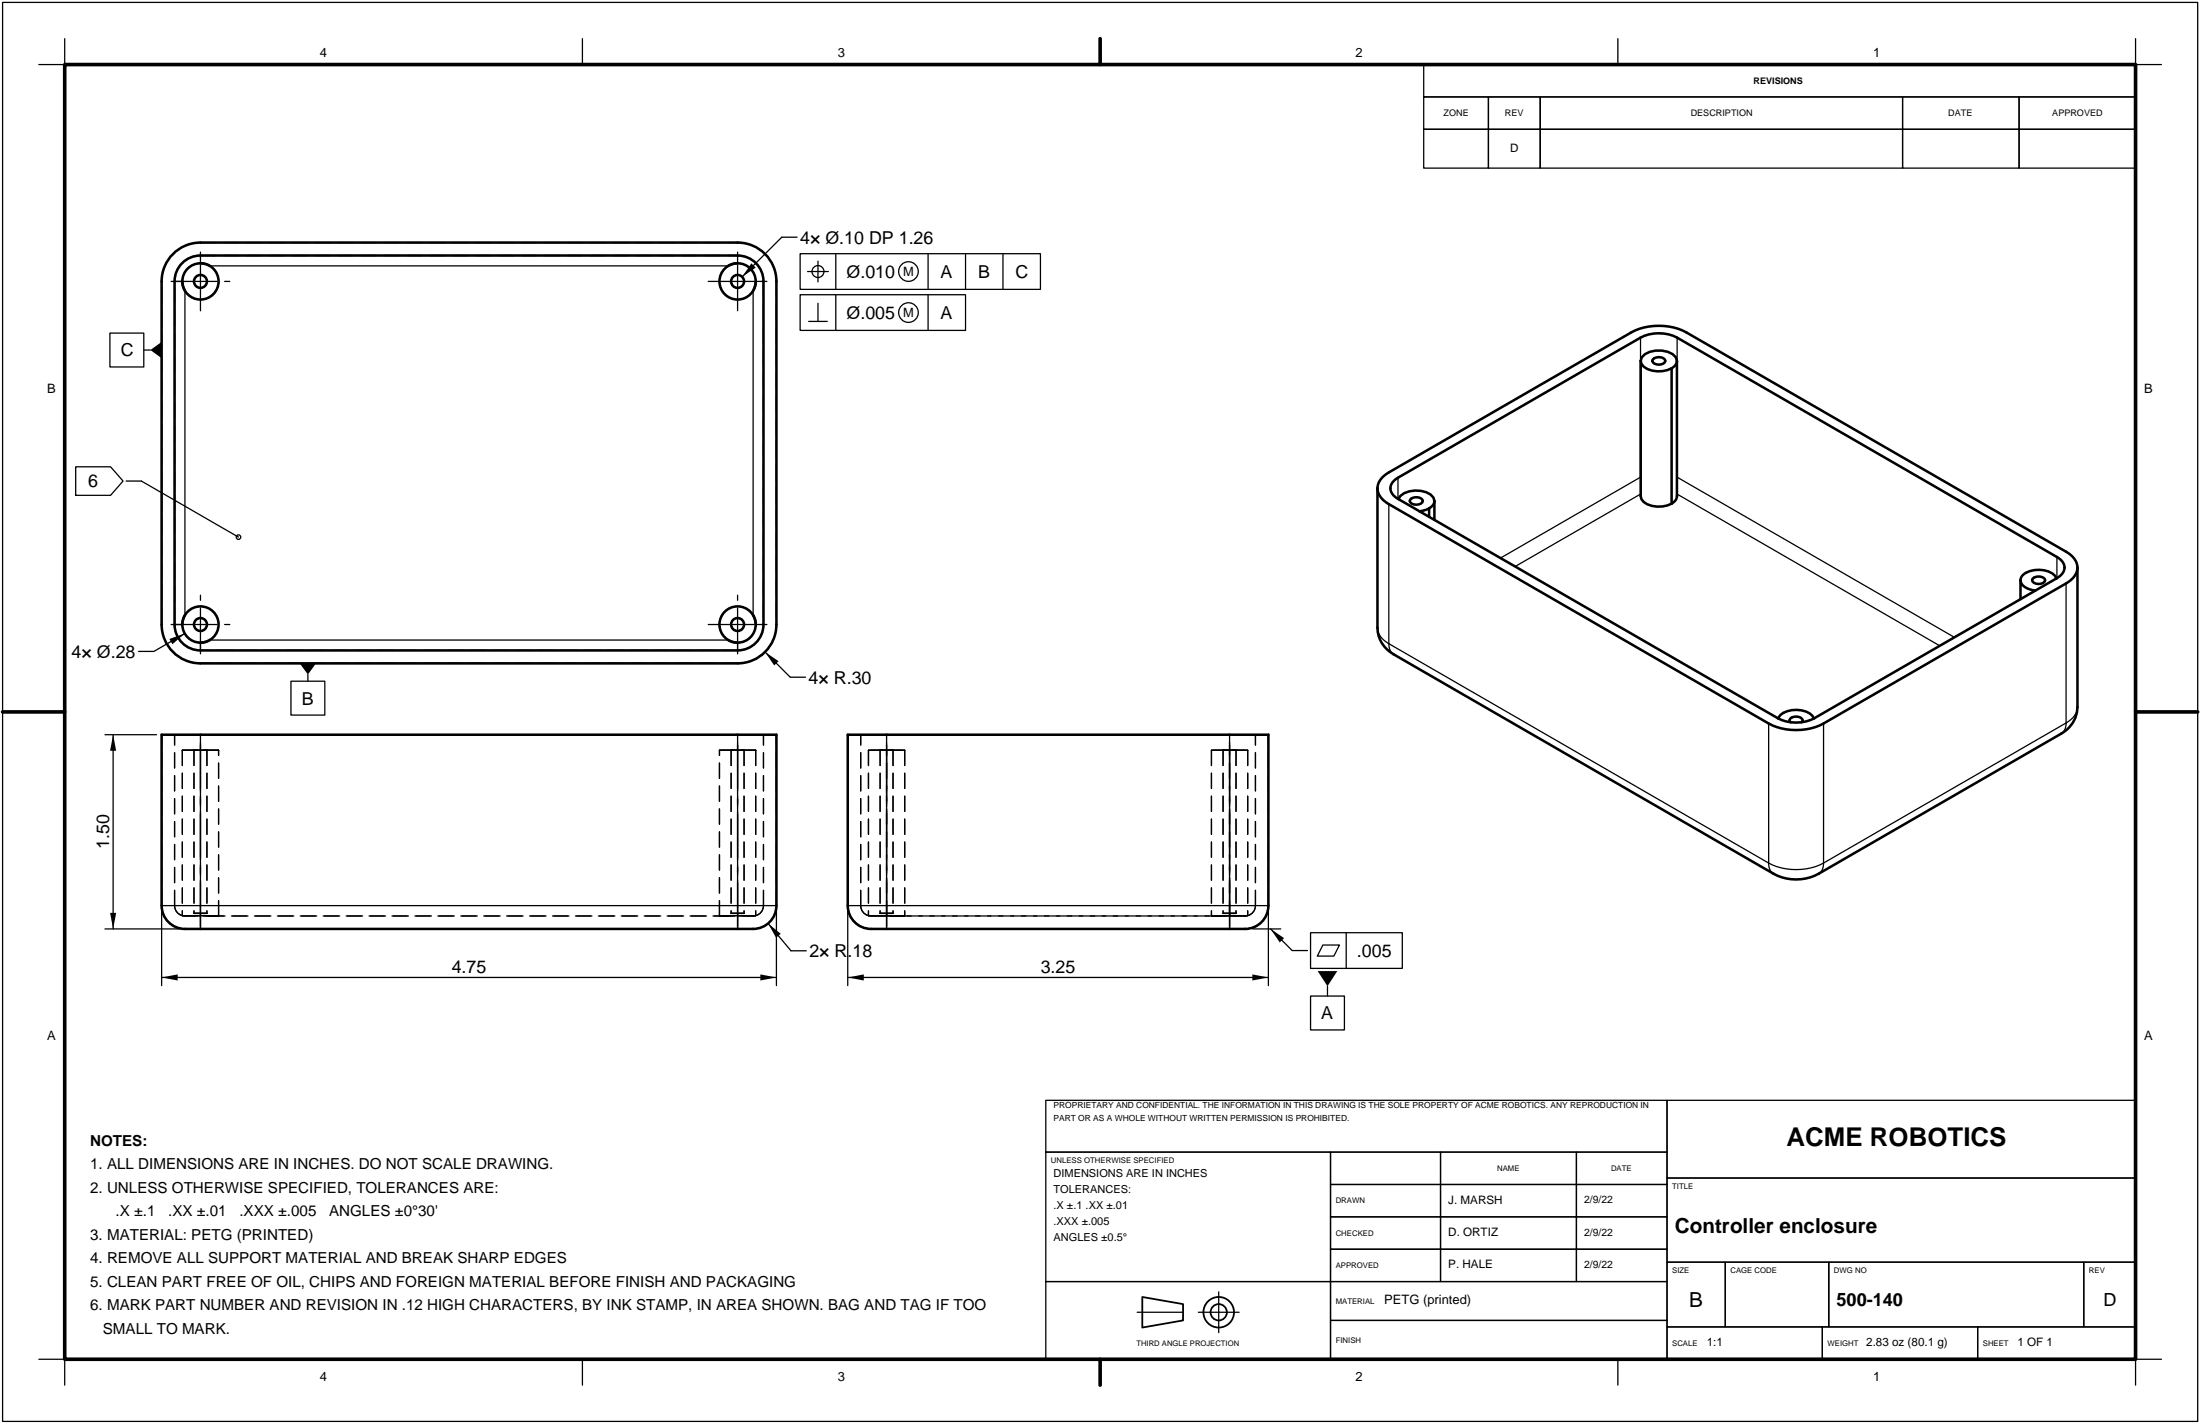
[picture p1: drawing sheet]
<svg xmlns="http://www.w3.org/2000/svg" width="432mm" height="279mm" viewBox="0 0 432 279" stroke-linecap="round" stroke-linejoin="round" font-family="sans-serif">
<g fill="none" stroke="#000" stroke-width=".25" stroke-dasharray="3 1.5">
<path d="M36.3 57a3.6 3.6 0 0 0 4 1.6 3.6 3.6 0 0 0 2.6-3.4M39.3 47.6a7.6 7.6 0 0 0-7.6 7.6M39.3 47.6h105.5M39.3 50.1h105.5M39.3 51.7a3.6 3.6 0 0 0-3.5 3.5M39.3 50.1a5.1 5.1 0 0 0-5 5.1M42.9 55.2a3.6 3.6 0 0 0-1.7-3M141.2 55.2a3.6 3.6 0 0 0 2.6 3.4 3.6 3.6 0 0 0 4-1.6M142.9 52.2a3.6 3.6 0 0 0-1.7 3M148.3 55.2a3.6 3.6 0 0 0-3.5-3.5M149.8 55.2v67.3M149.8 55.2a5.1 5.1 0 0 0-5-5.1"/>
<path d="M152.4 55.2v67.3M152.4 55.2a7.6 7.6 0 0 0-7.6-7.6M31.7 122.5v-67.3M31.7 122.5a7.6 7.6 0 0 0 7.6 7.7M34.3 122.5v-67.3M34.3 122.5a5.1 5.1 0 0 0 5 5.1M35.8 122.5a3.6 3.6 0 0 0 3.5 3.6M41.2 125.6a3.6 3.6 0 0 0 1.7-3.1M42.9 122.5a3.6 3.6 0 0 0-2.6-3.4 3.6 3.6 0 0 0-4 1.6M141.2 122.5a3.6 3.6 0 0 0 1.7 3.1M144.8 130.2h-105.5M144.8 127.6h-105.5"/>
<path d="M144.8 130.2a7.6 7.6 0 0 0 7.6-7.7M144.8 126.1a3.6 3.6 0 0 0 3.5-3.6M144.8 127.6a5.1 5.1 0 0 0 5-5.1M147.8 120.7a3.6 3.6 0 0 0-4-1.6 3.6 3.6 0 0 0-2.6 3.4M31.7 144.2h7.6M34.3 144.2h5M35.8 147.2h7.1M35.8 147.2v32.5M38.1 147.2h2.5M38.1 147.2v32M39.3 144.2h105.5M40.6 147.2h-2.5"/>
<path d="M40.6 147.2v32M42.9 147.2h-7.1M141.2 147.2h7.1M143.5 147.2h2.5M143.5 147.2v32M146 147.2h-2.5M146 147.2v32M148.3 147.2h-7.1M148.3 147.2v32.5M149.8 144.2h-5M152.4 144.2h-7.6M170.5 147.2h3.5"/>
<path d="M170.5 147.2h7.1M170.5 147.2v32.5M172.7 147.2h1.3M172.7 147.2v32M174 144.2h67.3M174 144.2h-7.6M174 144.2h-5.1M174 147.2h3.6M174 147.2h-3.5M174 147.2h1.3M175.3 147.2h-2.6M175.3 147.2v32"/>
<path d="M177.6 147.2h-7.1M177.6 147.2h-3.6M177.6 147.2v32.5M237.8 147.2h3.5M237.8 147.2h7.1M237.8 147.2v32.5M240.1 147.2h1.2M240.1 147.2v32M241.3 144.2h7.7M241.3 144.2h5.1M241.3 147.2h3.6M241.3 147.2h-3.5"/>
<path d="M241.3 147.2h1.3M242.6 147.2h-2.5M242.6 147.2v32M244.9 147.2h-7.1M244.9 147.2h-3.6M244.9 147.2v32.5M31.7 177.7v-33.5M31.7 177.7a4.6 4.6 0 0 0 4.6 4.6M34.3 177.7v-33.5M34.3 177.7a2.03 2.03 0 0 0 1.5 2M35.8 179.7h3.5M35.8 179.7h.5"/>
<path d="M36.3 179.7h-.5M36.3 179.7h6.6M38.1 179.2h2.5M39.3 179.7h-3.5M39.3 179.7h1.9M40.6 179.2h-2.5M41.2 179.7h-1.9M41.2 179.7h101.7M41.2 179.7h1.7M42.9 179.7h-6.6M42.9 179.7h-1.7M42.9 179.7v-32.5"/>
<path d="M141.2 179.7h1.7M141.2 179.7v-32.5M141.2 179.7h6.6M142.9 179.7h-101.7M142.9 179.7h1.9M142.9 179.7h-1.7M143.5 179.2h2.5M144.8 179.7h3.5M144.8 179.7h-1.9M146 179.2h-2.5M147.8 179.7h.5M147.8 179.7h-6.6"/>
<path d="M148.3 179.7h-3.5M148.3 179.7a2.03 2.03 0 0 0 1.5-2M148.3 179.7h-.5M149.8 177.7v-33.5M152.4 177.7v-33.5M166.4 177.7v-33.5M166.4 177.7a4.6 4.6 0 0 0 4.6 4.6M168.9 177.7v-33.5M168.9 177.7a2.03 2.03 0 0 0 1.6 2M170.5 179.7h3.5M170.5 179.7h.5M171 179.7h-.5"/>
<path d="M171 179.7h3M172.7 179.2h1.3M174 179.7h-3.5M174 179.7h1.8M174 179.7h3.6M174 179.7v-32.5M174 179.7h-3M174 179.2h1.3M175.3 179.2h-2.6M175.8 179.7h-1.8M175.8 179.7h63.7M175.8 179.7h1.8"/>
<path d="M177.6 179.7h-1.8M177.6 179.7h-3.6M237.8 179.7h3.5M237.8 179.7h1.7M239.5 179.7h-63.7M239.5 179.7h1.8M239.5 179.7h-1.7M240.1 179.2h1.2M241.3 179.7h3.6M241.3 179.7h-1.8M241.3 179.7h3.1M241.3 179.7v-32.5"/>
<path d="M241.3 179.7h-3.5M241.3 179.2h1.3M242.6 179.2h-2.5M244.4 179.7h.5M244.4 179.7h-3.1M244.9 179.7a2.03 2.03 0 0 0 1.5-2M244.9 179.7h-3.6M244.9 179.7h-.5M246.4 177.7v-33.5M249 177.7v-33.5M36.3 182.3h3M39.3 182.3h105.5"/>
<path d="M144.8 182.3h3M147.8 182.3a4.6 4.6 0 0 0 4.6-4.6M171 182.3h3M174 182.3h67.3M241.3 182.3h3.1M244.4 182.3a4.6 4.6 0 0 0 4.6-4.6"/>
<circle cx="39.3" cy="55.2" r="1.27"/>
<circle cx="144.8" cy="55.2" r="1.27"/>
<circle cx="39.3" cy="122.5" r="1.27"/>
<circle cx="144.8" cy="122.5" r="1.27"/>
</g>
<g fill="none" stroke="#000" stroke-width=".25">
<path d="M.5 .5h430.8v278.4h-430.8zM12.7 7.6v5.1h-5.1M114.3 7.6v5.1M215.9 7.6v5.1M279.4 12.7h139.8v6.3h-139.8zM279.4 19h12.7v6.4h-12.7zM292.1 19h10.2v6.4h-10.2zM302.3 19h71.1v6.4h-71.1zM317.5 7.6v5.1M373.4 19h22.9v6.4h-22.9zM396.3 19h22.9v6.4h-22.9zM419.2 7.6v5.1h5"/>
<path d="M279.4 25.4h12.7v7.6h-12.7zM292.1 25.4h10.2v7.6h-10.2zM302.3 25.4h71.1v7.6h-71.1zM373.4 25.4h22.9v7.6h-22.9zM396.3 25.4h22.9v7.6h-22.9zM34.3 55.2h1.5M36.3 57v63.7M39.3 50.1v1.6M41.2 52.2h101.7M144.8 50.1v1.6M147.8 57v63.7M148.3 55.2h1.5"/>
<path d="M156.4 46.5h-3l-7.7 7.8M157 49.8h47.2v7h-47.2zM157 57.8h32.5v7h-32.5zM158.5 53.3h4.1M160.5 51.2v4.1M160.5 59.5v3.6M164 49.8v7M164 57.8v7M182.2 49.8v7M182.2 57.8v7M189.5 49.8v7M196.9 49.8v7"/>
<path d="M21.6 65.4h6.6v6.6h-6.6zM28.2 68.7h1.3M158.7 63.1h3.7M322 66.2v27.4M329.2 66.2v27.4M14.9 91.6h6.8l2.5 2.8-2.5 2.8h-6.8zM24.8 94.4h3l19 11M272.6 98.9v27.4M274.4 93.7v4.2M322 93.6v.4M322 93.6l-27.5 15.9M322 93.6h.1"/>
<path d="M322 96.9l-24.6 14.3M329.1 93.6h.1M329.1 96.9l51.6 29.8M329.2 93.6l-.1 .4M329.2 93.6l54.4 31.5M403.7 109.3v4.1M405.5 114.5v27.4M7.6 139.7h5.1M34.3 122.5h1.5M36.3 124.3l-6.1 3.5h-3M39.3 126.1v1.5M41.2 125.6h101.7"/>
<path d="M57.1 133.7h6.7v6.6h-6.7zM60.4 132.4v1.3M144.8 126.1v1.5M148.3 122.5h1.5M150.2 127.9l4.9 5h3M270.4 123.2a3.8 3.8 0 0 0 2.2 3.1M272.6 126.3a2.28 2.28 0 0 0 .9 2.1M272.6 126.3l74.5 43M407.7 138.7a3.8 3.8 0 0 1-2.2 3.2M419.2 139.7h5M20.6 144.2h10.1M22.2 144.2v38.1"/>
<path d="M39.3 144.2v33.5M144.8 144.2v33.5M174 144.2v33.5M241.3 144.2v33.5M347.1 142v27.3M357.9 142v27.3M405.5 141.9a2.29 2.29 0 0 1-.9 2M405.5 141.9l-47.6 27.4M31.7 178.7v14.7M39.3 177.7h-7.6a4.6 4.6 0 0 0 4.6 4.6M39.3 177.7v4.6M39.3 177.7h105.5"/>
<path d="M144.8 177.7h7.6M144.8 177.7v4.6M152.4 178.7v14.7M166.4 178.7v14.7M174 177.7h-7.6a4.6 4.6 0 0 0 4.6 4.6M174 177.7v4.6M174 177.7h67.3M241.3 177.7h7.7a4.6 4.6 0 0 1-4.6 4.6M241.3 177.7v4.6M249 178.7v14.7M347.1 169.3a11.9 11.9 0 0 0 10.8 0M347.1 169.3a2.29 2.29 0 0 0 1 2.1"/>
<path d="M357.9 169.3a2.29 2.29 0 0 1-.9 2.1M20.6 182.3h14.7M31.7 191.8h120.7M150.8 181.2l4.5 5.4h3M166.4 191.8h82.6M245.9 182.3h5.5M249.4 182.3l4.2 4.2h3M257.2 183h18v7h-18zM257.2 195.4h6.7v6.7h-6.7zM259.6 185.4h3.3l-1.1 2.2h-3.2zM260.5 193.5v1.9M264.2 183v7"/>
<path d="M205.3 215.9h121.9v10.2h-121.9zM327.2 215.9h92v15.2h-92zM205.3 226.1h55.8v25.4h-55.8zM261.1 226.1h21.6v6.3h-21.6zM261.1 232.4h21.6v6.4h-21.6zM261.1 238.8h21.6v6.3h-21.6zM282.7 226.1h26.7v6.3h-26.7zM282.7 232.4h26.7v6.4h-26.7zM282.7 238.8h26.7v6.3h-26.7zM309.4 226.1h17.8v6.3h-17.8zM309.4 232.4h17.8v6.4h-17.8zM309.4 238.8h17.8v6.3h-17.8z"/>
<path d="M327.2 231.1h92v16.5h-92zM205.3 251.5h55.8v15.2h-55.8zM261.1 245.1h21.6v6.4h-21.6zM261.1 251.5h66.1v7.6h-66.1zM261.1 259.1h66.1v7.6h-66.1zM282.7 245.1h26.7v6.4h-26.7zM309.4 245.1h17.8v6.4h-17.8zM327.2 247.6h11.4v12.7h-11.4zM338.6 247.6h20.3v12.7h-20.3zM358.9 247.6h50.1v12.7h-50.1zM409 247.6h10.2v12.7h-10.2zM7.6 266.7h5.1v5.1"/>
<path d="M114.3 266.7v5.1M215.9 266.7v5.1M317.5 266.7v5.1M327.2 260.3h30.5v6.4h-30.5zM357.7 260.3h30.5v6.4h-30.5zM388.2 260.3h31v6.4h-31zM424.2 266.7h-5v5.1"/>
<circle cx="160.5" cy="53.3" r="1.17"/>
<circle cx="178.3" cy="53.3" r="1.93"/>
<circle cx="178.3" cy="61.3" r="1.93"/>
<circle cx="46.8" cy="105.4" r=".45"/>
</g>
<g fill="none" stroke="#000" stroke-width=".5">
<path d="M33.6 50.2a7.6 7.6 0 0 1 5.7-2.6h105.5a7.6 7.6 0 0 1 7.6 7.6v67.3a7.6 7.6 0 0 1-7.6 7.7h-105.5a7.6 7.6 0 0 1-7.6-7.7v-67.3a7.6 7.6 0 0 1 1.9-5zM35.5 51.9a5.1 5.1 0 0 1 3.8-1.8h105.5a5.1 5.1 0 0 1 5 5.1v67.3a5.1 5.1 0 0 1-5 5.1h-105.5a5.1 5.1 0 0 1-5-5.1v-67.3a5.1 5.1 0 0 1 1.2-3.3zM35.8 55.2l.1 1 .4 .8M39.3 51.7l1.1 .1 .8 .4M144.8 51.7l-1.1 .1-.8 .4M148.3 55.2l-.1 1-.4 .8M322 70.8v26.6a2.41 2.41 0 0 0 2.2 1.9 5.6 5.6 0 0 0 3.9-.5M322 70.8a2.41 2.41 0 0 0 2.2 1.9 5.6 5.6 0 0 0 3.9-.4M322 70.8a2.81 2.81 0 0 1 3-2 4.3 4.3 0 0 1 3.9 1.3l.2 .7M324.5 70.5a1.74 1.74 0 0 1 2.3 .1l.1 .2a1.47 1.47 0 0 1-2.6 0zM328.1 72.3v26.5M329.1 70.8v26.6a1.78 1.78 0 0 1-1 1.4"/>
<path d="M329.1 70.8a1.78 1.78 0 0 1-1 1.5M270.4 95.8a3.8 3.8 0 0 1 2.2-3.1l47.6-27.5a11.9 11.9 0 0 1 10.8 0l74.5 43.1a3.8 3.8 0 0 1 2.2 3.1M270.4 95.8a3.8 3.8 0 0 0 2.2 3.1l74.5 43.1a11.9 11.9 0 0 0 10.8 0l47.6-27.5a3.8 3.8 0 0 0 2.2-3.1M270.4 95.8v27.4a6 6 0 0 0 3.1 5.2l74.6 43a9.3 9.3 0 0 0 8.9 0l47.6-27.5a6.1 6.1 0 0 0 3.1-5.2v-27.3M273.5 94.4l.9-.7 47.6-27.5a7.9 7.9 0 0 1 7.2 0l74.5 43.1a2.19 2.19 0 0 1 1.5 2.1 2.19 2.19 0 0 1-1.5 2l-47.6 27.5a7.9 7.9 0 0 1-7.2 0l-74.5-43a2.12 2.12 0 0 1-.9-3.5zM274.5 97.9a3.4 3.4 0 0 1 3.2-1.7 4.1 4.1 0 0 1 3.6 1.4l.2 .7M276.9 97.9a1.74 1.74 0 0 1 2.3 .2v.2a1.47 1.47 0 0 1-2.5 0zM280.5 99.7l-.9 .4-1 .2M280.5 99.7v1.7M281.5 98.3a1.78 1.78 0 0 1-1 1.4M281.5 98.3v3.7M396.6 113.9a2.81 2.81 0 0 0 2.9 2"/>
<path d="M396.6 113.9v3.7M399 113.5a1.74 1.74 0 0 1 2.3 .1l.1 .3a1.47 1.47 0 0 1-2.5 0zM403.6 113.5a4 4 0 0 0-4.3-1.6 2.74 2.74 0 0 0-2.7 1.8v.2M36.3 120.7l-.4 .8-.1 1M41.2 125.6l-.8 .3-1.1 .2M142.9 125.6l.8 .3 1.1 .2M147.8 120.7l.4 .8 .1 1M31.7 144.2h120.7v33.5a4.7 4.7 0 0 1-5.5 4.6h-109.2a6.6 6.6 0 0 1-4.3-1.1 4.6 4.6 0 0 1-1.7-3.5zM166.4 144.2h82.6v33.5a4.7 4.7 0 0 1-5.5 4.6h-71.2a6.6 6.6 0 0 1-4.3-1.1 4.6 4.6 0 0 1-1.6-3.5zM349 141l.3-.5a3.8 3.8 0 0 1 3.3-1.2 3.7 3.7 0 0 1 3.4 1.7M351.4 141.7a.52 .52 0 0 1 .2-.9 1.47 1.47 0 0 1 2.2 .6l-.2 .3"/>
<circle cx="39.3" cy="55.2" r="3.6"/>
<circle cx="39.3" cy="55.2" r="1.27"/>
<circle cx="144.8" cy="55.2" r="3.6"/>
<circle cx="144.8" cy="55.2" r="1.27"/>
<circle cx="39.3" cy="122.5" r="3.6"/>
<circle cx="39.3" cy="122.5" r="1.27"/>
<circle cx="144.8" cy="122.5" r="3.6"/>
<circle cx="144.8" cy="122.5" r="1.27"/>
</g>
<g fill="none" stroke="#000" stroke-width=".25" stroke-dasharray="9 1.5 1.5 1.5">
<path d="M33.6 55.2h11.5M139 55.2h11.5M39.3 61v-11.5M144.8 61v-11.5M33.6 122.5h11.5M39.3 128.3v-11.5M139 122.5h11.5M144.8 128.3v-11.5M39.3 182.2v-37.5M39.3 181.7v-37M144.8 182.2v-37.5M144.8 181.7v-37"/>
<path d="M174 182.2v-37.5M174 181.7v-37M241.3 182.2v-37.5M241.3 181.7v-37M223.2 257.5h10M235.2 257.5h8M239.2 261.5v-8"/>
</g>
<g fill="#000">
<path d="M147.5 51.7l.8 .8-2.6 1.8zM29.5 68.7l2.2-1.6v3.2zM33.2 125.4l3.1-1.1-2.5 2.1zM58.8 130.2h3.2l-1.6 2.2zM150.2 127.9l2.6 1.8-.8 .9zM22.2 144.2l.6 3.1h-1.2zM21.6 179.1h1.2l-.6 3.2zM31.7 191.8l3.2-.6v1.2zM150.8 181.2l2.4 2-.9 .8zM149.2 191.2l3.2 .6-3.2 .6zM166.4 191.8l3.1-.6v1.2zM245.8 191.2l3.2 .6-3.2 .6z"/>
<path d="M249.4 182.3l2.6 1.8-.8 .8zM258.6 190.5h3.9l-2 3z"/>
</g>
<path d="M12.7 12.7h406.5v254h-406.5zM215.9 7.6v5.1M.5 139.7h12.2M419.2 139.7h12.1M215.9 266.7v5.1" fill="none" stroke="#000" stroke-width=".71"/>
<g fill="none" stroke="#000" stroke-width=".35">
<path d="M224.2 254.5l8 1.4v3.2l-8 1.4z"/>
<circle cx="239.2" cy="257.5" r="3"/>
<circle cx="239.2" cy="257.5" r="1.6"/>
</g>
<text font-size="5.1" x="350.6" y="224.8">ACME ROBOTICS</text>
<g font-size="4.1">
<text x="328.7" y="241.8">Controller enclosure</text>
<text x="331.5" y="256.5">B</text>
</g>
<g font-size="3.6">
<text x="360.5" y="256.3">500-140</text>
<text x="412.8" y="256.3">D</text>
</g>
<g font-size="3.5">
<text x="157" y="47.8">4× Ø.10 DP 1.26</text>
<text x="166.1" y="54.5">Ø.010</text>
<text x="184.6" y="54.5">A</text>
<text x="192" y="54.5">B</text>
<text x="199.3" y="54.5">C</text>
<text x="166.1" y="62.6">Ø.005</text>
<text x="184.6" y="62.6">A</text>
<text x="23.7" y="69.9">C</text>
<text x="17.3" y="95.6">6</text>
<text x="14" y="129.1">4× Ø.28</text>
<text x="158.7" y="134.1">4× R.30</text>
<text x="59.2" y="138.2">B</text>
<text x="21.4" y="166.6" transform="rotate(-90 21.4 166.6)">1.50</text>
<text x="88.7" y="191">4.75</text>
<text x="158.9" y="187.8">2× R.18</text>
<text x="204.3" y="191">3.25</text>
<text x="266.3" y="187.8">.005</text>
<text x="259.3" y="200">A</text>
</g>
<g font-size="3">
<text x="17.7" y="224.8">NOTES:</text>
<text x="17.7" y="229.4">1. ALL DIMENSIONS ARE IN INCHES. DO NOT SCALE DRAWING.</text>
<text x="17.7" y="234">2. UNLESS OTHERWISE SPECIFIED, TOLERANCES ARE:</text>
<text x="22.7" y="238.6">.X ±.1</text>
<text x="33" y="238.6">.XX ±.01</text>
<text x="47" y="238.6">.XXX ±.005</text>
<text x="64.6" y="238.6">ANGLES ±0°30'</text>
<text x="17.7" y="243.3">3. MATERIAL: PETG (PRINTED)</text>
<text x="17.7" y="247.9">4. REMOVE ALL SUPPORT MATERIAL AND BREAK SHARP EDGES</text>
<text x="17.7" y="257.1">6. MARK PART NUMBER AND REVISION IN .12 HIGH CHARACTERS, BY INK STAMP, IN AREA SHOWN. BAG AND TAG IF TOO</text>
<text x="17.7" y="252.5">5. CLEAN PART FREE OF OIL, CHIPS AND FOREIGN MATERIAL BEFORE FINISH AND PACKAGING</text>
<text x="20.2" y="261.7">SMALL TO MARK.</text>
</g>
<g font-size="2.5">
<text x="62.8" y="11.1">4</text>
<text x="164.4" y="11.1">3</text>
<text x="266" y="11.1">2</text>
<text x="367.6" y="11.1">1</text>
<text x="177.3" y="54.2">M</text>
<text x="177.3" y="62.2">M</text>
<text x="9.3" y="77.1">B</text>
<text x="420.8" y="77.1">B</text>
<text x="9.3" y="204.1">A</text>
<text x="420.8" y="204.1">A</text>
<text x="271.7" y="255.9">PETG (printed)</text>
<text x="62.8" y="271">4</text>
<text x="164.4" y="271">3</text>
<text x="266" y="271">2</text>
<text x="367.6" y="271">1</text>
</g>
<g font-size="2.3">
<text x="296.4" y="29.8">D</text>
<text x="284.3" y="236.2">J. MARSH</text>
<text x="284.3" y="242.5">D. ORTIZ</text>
<text x="284.3" y="248.9">P. HALE</text>
<text x="335" y="264.1">1:1</text>
<text x="366.3" y="264.1">2.83 oz (80.1 g)</text>
<text x="396" y="264.1">1 OF 1</text>
</g>
<g font-size="2.2">
<text x="206.8" y="230.9">DIMENSIONS ARE IN INCHES</text>
<text x="206.8" y="234">TOLERANCES:</text>
<text x="206.8" y="237.2">.X ±.1 .XX ±.01</text>
<text x="206.8" y="240.3">.XXX ±.005</text>
<text x="206.8" y="243.4">ANGLES ±0.5°</text>
</g>
<g font-size="2">
<text x="310.9" y="236.1">2/9/22</text>
<text x="310.9" y="242.5">2/9/22</text>
<text x="310.9" y="248.8">2/9/22</text>
</g>
<g font-size="1.8">
<text x="344.2" y="16.5">REVISIONS</text>
<text x="283.3" y="22.8">ZONE</text>
<text x="295.4" y="22.8">REV</text>
<text x="331.8" y="22.8">DESCRIPTION</text>
<text x="382.4" y="22.8">DATE</text>
<text x="402.8" y="22.8">APPROVED</text>
</g>
<g font-size="1.7">
<text x="206.8" y="217.5">PROPRIETARY AND CONFIDENTIAL. THE INFORMATION IN THIS DRAWING IS THE SOLE PROPERTY OF ACME ROBOTICS. ANY REPRODUCTION IN</text>
<text x="206.8" y="219.9">PART OR AS A WHOLE WITHOUT WRITTEN PERMISSION IS PROHIBITED.</text>
</g>
<g font-size="1.5">
<text x="206.3" y="228.2">UNLESS OTHERWISE SPECIFIED</text>
<text x="293.9" y="229.8">NAME</text>
<text x="316.2" y="229.8">DATE</text>
<text x="328.2" y="233.3">TITLE</text>
<text x="262.2" y="236.1">DRAWN</text>
<text x="262.2" y="242.5">CHECKED</text>
<text x="262.2" y="248.8">APPROVED</text>
<text x="328.2" y="249.8">SIZE</text>
<text x="339.6" y="249.8">CAGE CODE</text>
<text x="360" y="249.8">DWG NO</text>
<text x="410" y="249.8">REV</text>
<text x="262.2" y="255.8">MATERIAL</text>
<text x="262.2" y="263.4">FINISH</text>
<text x="223.1" y="264.1">THIRD ANGLE PROJECTION</text>
<text x="328.2" y="264.1">SCALE</text>
<text x="358.7" y="264.1">WEIGHT</text>
<text x="389.2" y="264.1">SHEET</text>
</g>
</svg>
